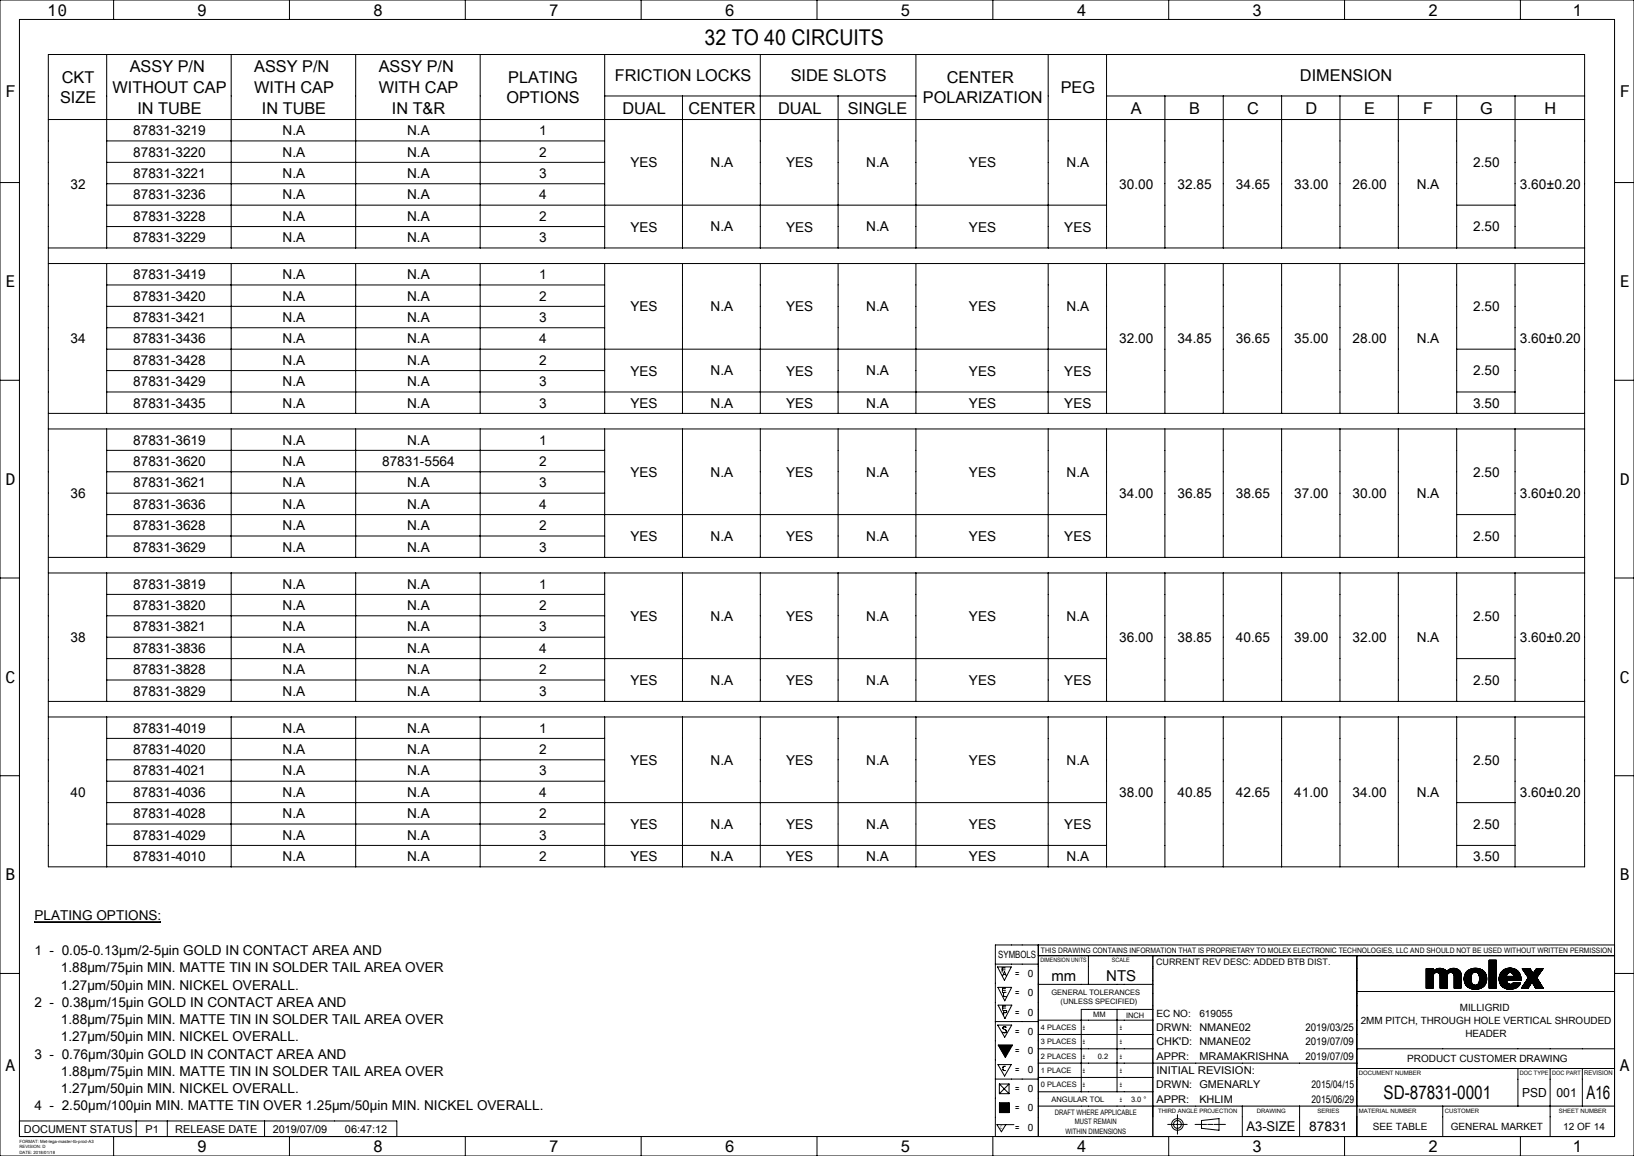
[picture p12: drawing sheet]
<svg xmlns="http://www.w3.org/2000/svg" width="420mm" height="297mm" viewBox="0 0 420 297" stroke-linecap="round" stroke-linejoin="round" font-family="sans-serif">
<g fill="none" stroke="#000" stroke-width=".26">
<path d="M0 0h420v297h-420zM5 5h410v287h-410zM12.4 14h394.9v208.7h-394.9zM27.4 14v49.7M29.2 0v5M59.4 14v49.7M74.4 0v5M91.4 14v49.7M119.6 0v5M123.4 14v49.7M155.4 14v49.7M164.8 0v5"/>
<path d="M195.4 14v49.7M210 0v5M235.4 14v49.7M255.2 0v5M269.4 14v49.7M284.4 14v49.7M300.4 0v5M345.6 0v5M390.8 0v5M12.4 30.7h394.9M27.4 36.2h128M155.4 24.7h80"/>
<path d="M175.4 24.7v39M215.4 24.7v39M284.4 24.7h122.9M299.4 24.7v39M314.4 24.7v39M329.4 24.7v39M344.4 24.7v39M359.4 24.7v39M374.4 24.7v39M389.4 24.7v39M0 46.9h5M27.4 41.7h128"/>
<path d="M27.4 47.2h128M27.4 52.7h257M27.4 58.2h128M374.4 52.7h15M415 46.9h5M12.4 63.7h394.9M12.4 67.7h394.9M27.4 67.7v38.5M27.4 73.2h128M27.4 78.7h128M59.4 67.7v38.5M91.4 67.7v38.5"/>
<path d="M123.4 67.7v38.5M155.4 67.7v38.5M175.4 67.7v38.5M195.4 67.7v38.5M215.4 67.7v38.5M235.4 67.7v38.5M269.4 67.7v38.5M284.4 67.7v38.5M299.4 67.7v38.5M314.4 67.7v38.5M329.4 67.7v38.5M344.4 67.7v38.5"/>
<path d="M359.4 67.7v38.5M374.4 67.7v38.5M389.4 67.7v38.5M0 97.7h5M27.4 84.2h128M27.4 89.7h257M27.4 95.2h128M374.4 89.7h15M415 97.7h5M12.4 110.2h394.9M12.4 106.2h394.9M27.4 110.2v33"/>
<path d="M27.4 115.7h128M27.4 100.7h257M59.4 110.2v33M91.4 110.2v33M123.4 110.2v33M155.4 110.2v33M175.4 110.2v33M195.4 110.2v33M215.4 110.2v33M235.4 110.2v33M269.4 110.2v33M284.4 110.2v33"/>
<path d="M299.4 110.2v33M314.4 110.2v33M329.4 110.2v33M344.4 110.2v33M359.4 110.2v33M374.4 110.2v33M374.4 100.7h15M389.4 110.2v33M27.4 121.2h128M27.4 126.7h128M27.4 132.2h257M27.4 137.7h128"/>
<path d="M374.4 132.2h15M0 148.5h5M12.4 143.2h394.9M12.4 147.2h394.9M27.4 147.2v33M27.4 152.7h128M27.4 158.2h128M59.4 147.2v33M91.4 147.2v33M123.4 147.2v33M155.4 147.2v33M175.4 147.2v33"/>
<path d="M195.4 147.2v33M215.4 147.2v33M235.4 147.2v33M269.4 147.2v33M284.4 147.2v33M299.4 147.2v33M314.4 147.2v33M329.4 147.2v33M344.4 147.2v33M359.4 147.2v33M374.4 147.2v33M389.4 147.2v33"/>
<path d="M415 148.5h5M27.4 163.7h128M27.4 169.2h257M27.4 174.7h128M374.4 169.2h15M0 199.3h5M12.4 180.2h394.9M12.4 184.2h394.9M27.4 184.2v38.5M27.4 189.7h128M27.4 195.2h128M59.4 184.2v38.5"/>
<path d="M91.4 184.2v38.5M123.4 184.2v38.5M155.4 184.2v38.5M175.4 184.2v38.5M195.4 184.2v38.5M215.4 184.2v38.5M235.4 184.2v38.5M269.4 184.2v38.5M284.4 184.2v38.5M299.4 184.2v38.5M314.4 184.2v38.5M329.4 184.2v38.5"/>
<path d="M344.4 184.2v38.5M359.4 184.2v38.5M374.4 184.2v38.5M389.4 184.2v38.5M415 199.3h5M27.4 217.2h257M27.4 200.7h128M27.4 206.2h257M27.4 211.7h128M374.4 217.2h15M374.4 206.2h15M8.9 236.8h32.3v.2h-32.3z"/>
<path d="M0 250.1h5M255.8 247.7h11.1M256.4 248.4h3.5l-1.7 3.5zM256.5 253.7h3.5l-1.7 3.4zM256.5 258.2h3.6l-1.8 3.5zM257.6 249.2h.8M257.7 254.4h.7M257.7 259h.8M257.7 250.7l.5-1.1 .4 1.1M257.9 250.4h.6M258.4 248.7h-.8v1.1M258.4 253.9h-.7v1.1"/>
<path d="M258.5 258.5h-.8v1.1M258.6 255h-.5l-.2 .3 .1 .6 .6 .2M258.7 259.7l-.7-.1v1.1M258.7 259.7v.1M258.7 259.8l-.1 .4h-.6M266.9 242.8v49.2M266.9 245.5h148.1M266.9 252.9h29.4M279.8 245.5v7.4M287.1 259.3v21.2M296.3 245.5v46.5M296.3 259.3h-18.4v21.2"/>
<path d="M348.8 254.7h66.2M348.8 245.5v46.5M366.6 250.3l1.4-1.4-1.4 1.4M366.6 248.9h1.8M366.6 248.9v5M366.6 248.9h.1M366.7 248.9l-.1 .1M366.8 248.9l-.2 .2M366.9 248.9l-.3 .3M367 248.9l-.4 .4M367.1 248.9l-.5 .5M367.3 248.9l-.7 .7"/>
<path d="M367.4 248.9l-.8 .8M367.5 248.9l-.9 .9M367.6 248.9l-1 1M367.7 248.9l-1.1 1.1M367.8 248.9l-1.2 1.2M367.9 248.9l-1.3 1.3M368.2 248.9l-1.6 1.6M368.3 248.9l-1.7 1.7M368.4 253.8l-.1 .1M368.4 253.7l-.2 .2M368.4 253.6l-.3 .3M368.4 253.5l-.4 .4"/>
<path d="M368.4 253.4l-.5 .5M368.4 253.3l-.6 .6M368.4 253.2l-.8 .7M368.4 253.1l-.8 .8M368.4 253l-.9 .9M368.4 252.9l-1 1M368.4 252.8l-1.1 1.1M368.4 252.7l-1.2 1.2M368.4 252.6l-1.3 1.3M368.4 252.4l-1.5 1.5M368.4 252.3l-1.6 1.6M368.4 252.2l-1.7 1.7"/>
<path d="M368.4 252.1l-1.8 1.8M368.4 252l-1.8 1.8M368.4 251.9l-1.8 1.9M368.4 251.8l-1.8 1.8M368.4 251.7l-1.8 1.9M368.4 251.7l-1.8 1.8M368.4 251.5l-1.8 1.9M368.4 251.5l-1.8 1.8M368.4 251.4l-1.8 1.8M368.4 251.3l-1.8 1.8M368.4 251.2l-1.8 1.8M368.4 251.1l-1.8 1.8"/>
<path d="M368.4 251l-1.8 1.8M368.4 250.9l-1.8 1.8M368.4 250.8l-1.8 1.8M368.4 250.7l-1.8 1.9M368.4 249.6l-1.8 1.8M368.4 249.4l-1.8 1.9M368.4 249.4l-1.8 1.8M368.4 249.3l-1.8 1.8M368.4 249.2l-1.8 1.8M368.4 249.1l-1.8 1.8M368.4 249l-1.8 1.8M368.4 248.9l-1.8 1.9"/>
<path d="M368.4 248.9v.7M368.4 250.6l-1.8 1.8M368.4 250.5l-1.8 1.9M368.5 250.4l-1.9 1.9M369 249.1l-2.4 2.4M369.1 249l-2.5 2.5M369.3 248.9l-2.7 2.8M369.4 248.9l-2.8 2.8M369.6 248.8l-3 3M369.7 248.8l-3.1 3.1M369.8 250l1.1-1.1-1.1 1.1M369.8 248.8l-3.2 3.2"/>
<path d="M369.9 248.8l-3.3 3.3M370 250.2l1.2-1.2-1.2 1.2M370 248.8l-3.4 3.4M370.1 250.3l1.2-1.2-1.2 1.2M370.1 248.8l-1.2 1.1M370.2 250.7a.89 .89 0 0 0-.9-.9 .89 .89 0 0 0-.9 .9v3.2h-1.8M370.2 251.1l1.6-1.6-1.6 1.7M370.2 250.9l1.5-1.5-1.5 1.5M370.2 250.7v3.2M370.2 248.8l-1.2 1.1M370.2 248.8l-1 1M370.3 248.8l-1.1 1"/>
<path d="M370.4 248.8l-1 1M370.5 248.8l-1.1 1M370.6 248.8l-1.1 1.1M370.7 248.8l-1.1 1.1M370.7 248.9l-1.1 1M370.8 248.9l-1.1 1M371 249l-1.1 1.1M371.1 249l-1.2 1.1M371.4 249.1l-1.3 1.4 1.3-1.3M371.5 249.2l-1.3 1.3M371.5 249.2l-1.3 1.4M371.6 249.3l-1.4 1.4"/>
<path d="M371.6 249.3l-1.4 1.5M371.7 249.4l-1.5 1.7M372 250.7a.89 .89 0 0 1 .9-.9 .89 .89 0 0 1 .9 .9v3.2M372 253.9h.1M372 253.7l-.2 .2M372 253.6l-.3 .3M372 253.5l-.4 .4M372 253.4l-.5 .5M372 253.3l-.6 .6M372 253.2l-.7 .7M372 253.1l-.8 .8M372 253l-.9 .9"/>
<path d="M372 252.8l-1.1 1.1M372 252.7l-1.2 1.2M372 252.5l-1.4 1.4M372 252.4l-1.5 1.5M372 252.3l-1.6 1.6M372 252.2l-1.7 1.7M372 252.1l-1.8 1.8M372 252l-1.8 1.9M372 251.9l-1.8 1.9M372 251.8l-1.8 1.9M372 251.8l-1.8 1.8M372 251.6l-1.8 1.9"/>
<path d="M372 251.6l-1.8 1.8M372 251.5l-1.8 1.8M372 251.4l-1.8 1.8M372 251.3l-1.8 1.9M372 251.2l-1.8 1.8M372 251.1l-1.8 1.9M372 251l-1.8 1.9M372 250.9l-1.8 1.9M372 250.9l-1.8 1.8M372 250.7l-1.8 1.9M372 250.7v3.2h-1.8M372 250.7l-1.8 1.8"/>
<path d="M372 250.5l-1.8 1.9M372 250.5l-1.8 1.8M372.2 250.2l-2 2.1M372.3 249.2l-2.1 2.1M372.6 249l-2.4 2.4M372.7 249l-2.5 2.5M372.9 248.9l-2.7 2.7M373 248.9l-2.8 2.8M373.1 248.8l-2.9 3M373.2 248.8l-3 3M373.3 248.8l-3.1 3.2M373.5 248.8l-3.3 3.3"/>
<path d="M373.7 248.8l-1.3 1.2M373.7 250.4l1.2-1.2-1.2 1.2M373.7 248.8l-1.1 1.1M373.8 250.6l1.3-1.2-1.3 1.3M373.8 253.8l1.7-1.7-1.7 1.8M373.8 253l1.7-1.7-1.7 1.8M373.8 252.1l1.7-1.7-1.7 1.8M373.8 250.9l1.4-1.4-1.4 1.5M373.8 248.8l-1.1 1.1M373.9 248.8l-1.1 1M374 248.8l-1.1 1M374 248.8l-.9 1.1 1-1.1"/>
<path d="M374.2 248.9l-1 1M374.3 248.9l-1.1 1M374.3 248.9l-1 1M374.4 248.9l-1.1 1.1M374.4 248.9l-1 1.1M374.5 249l-1.1 1M374.6 249l-1.1 1.1M374.6 253.9l.9-.9-.8 .9M374.7 249l-1.1 1.1M374.7 249.1l-1.1 1.1M374.8 249.1l-1.2 1.1M374.8 249.1l-1.1 1.2"/>
<path d="M375 249.2l-1.3 1.3M375 249.3l-1.2 1.2M375.2 249.4l.3 .8M375.2 249.4a2.3 2.3 0 0 0-3.3 .2 2.3 2.3 0 0 0-3.5 0M375.2 249.4l-1.4 1.4M375.3 249.5l-1.5 1.6M375.3 249.6l-1.5 1.6M375.4 249.6l-1.6 1.7M375.4 249.7l-1.6 1.6M375.4 249.8l-1.6 1.7M375.5 249.8l-1.7 1.7M375.5 249.9l-1.7 1.7"/>
<path d="M375.5 250l-1.7 1.7M375.5 250l-1.7 1.8M375.5 250.1l-1.7 1.8M375.5 250.2l-1.7 1.8M375.5 252.7l-1.2 1.2M375.5 252.6l-1.3 1.3M375.5 252.5l-1.4 1.4M375.5 252.4l-1.4 1.5M375.5 252.3l-1.6 1.6M375.5 252.2l-1.6 1.7M375.5 251.9l-1.7 1.8M375.5 251.9l-1.7 1.7"/>
<path d="M375.5 251.8l-1.7 1.8M375.5 251.6l-1.7 1.8M375.5 251.6l-1.7 1.7M375.5 251.5l-1.7 1.8M375.5 251.4l-1.7 1.7M375.5 251.1l-1.7 1.8M375.5 251l-1.7 1.8M375.5 250.9l-1.7 1.8M375.5 250.9l-1.7 1.7M375.5 250.7l-1.7 1.8M375.5 250.7l-1.7 1.7M375.5 250.6l-1.7 1.8"/>
<path d="M375.5 250.5l-1.7 1.7M375.5 253.9h.1M375.5 253.7l-.1 .2 .1-.2M375.5 253.6l-.3 .3M375.5 253.5l-.4 .4M375.5 253.4l-.5 .5M375.5 253.3l-.5 .6M375.5 253.2l-.7 .7M375.5 253.1l-.7 .8M375.5 252.8l-1 1.1M375.5 252.8l-1.1 1.1M375.5 250.2v3.7h-1.7"/>
<path d="M376.6 252.8l1.5-1.4-1.5 1.4M376.9 253.3l1.3-1.2-1.2 1.2M377.4 249.3l-.7 .7M377.5 249.2l-.8 .9M377.8 249.1l-1.2 1.2M377.9 249l-1.4 1.4M378.1 249l-1.6 1.6M378.1 251.5l-1.4 1.4M378.1 251.5l-1.4 1.5M378.1 251.6l-1.3 1.5 1.3-1.3M378.1 251.2l-1.5 1.5M378.1 251.1l-1.5 1.5"/>
<path d="M378.1 251.8l-1.3 1.3M378.1 251.9l-1.2 1.3M378.1 251l-1.6 1.6M378.1 252l-1.2 1.2M378.1 250.9l-1.6 1.6M378.2 250.7l-1.7 1.8M378.2 248.9l-1.8 1.8M378.2 252.2l-1.2 1.2M378.2 252.3l-1.1 1.1M378.2 252.3l-1.1 1.2M378.2 252.4l-1.1 1.1M378.3 250.5l-1.8 1.9 1.7-1.8"/>
<path d="M378.3 252.5l-1.1 1M378.3 252.5a.98 .98 0 0 0 .9 .6 .98 .98 0 0 0 .9-.6M378.3 252.5l-1.1 1.1M378.3 252.6l-1 1M378.3 248.9l-1.9 1.9M378.3 252.6l-.9 1M378.4 252.8l-.9 .9M378.5 252.8l-1 .9M378.5 248.8l-2.1 2.2M378.5 252.9l-.9 .9M378.6 252.9l-.9 .9M378.6 248.8l-2.2 2.2"/>
<path d="M378.6 253l-.9 .8M378.7 253l-.9 .9M378.7 254.1l3.4-3.3-3.3 3.4M378.7 248.8l-2.4 2.4M378.8 253l-.9 .9M378.8 248.8l-2.5 2.4M378.9 253.1l-.9 .8M378.9 253.1l-.9 .9M378.9 248.8l-2.6 2.6M379 248.8l-2.7 2.6M379 253.1l-.9 .9M379.1 253.1l-.9 .9"/>
<path d="M379.1 249.8l.9-1-1.1 1M379.1 248.8l-2.8 2.8M379.2 253.1l-1 .9M379.2 248.8l-2.9 2.8M379.3 248.8l-3 2.9M379.3 253.1l-1 1M379.4 248.8l-3.1 3M379.5 248.8l-3.1 3.1M379.5 253.1l-1 1 .9-1M379.6 248.8l-3.2 3.2M379.6 253l-1 1.1M379.7 248.8l-3.3 3.3"/>
<path d="M379.8 248.8l-3.4 3.4 1.9-1.8M379.8 248.8l-1 1M380.1 248.9l-1 .9M380.1 250.4l.2 .8-.2 1.3M380.1 250.4a1.1 1.1 0 0 0-1.4-.5 1.1 1.1 0 0 0-.6 1.3l.2 1.3M380.1 248.9l-.8 .9M380.2 250.7l1.2-1.2-1.2 1.2M380.2 248.9l-.9 .9M380.2 250.9l1.3-1.3-1.2 1.4M380.3 248.9l-.9 .9M380.4 248.9l-.9 .9M380.4 249l-.8 .8 .9-.8"/>
<path d="M380.5 249l-.8 .9M380.6 249l-.9 .9M380.7 249.1l-.9 .9M380.8 249.1l-1 .9M380.8 249.1l-.9 1M380.9 249.2l-1 .9M380.9 249.2l-.9 1M381 249.2l-1 1M381.1 249.3l-1 1M381.1 249.3a2.97 2.97 0 0 0-4.8 2.2l.4 1.4 .6 .7M381.1 249.3l.7 .7M381.2 249.3l-1.1 1.1"/>
<path d="M381.2 249.4l-1.1 1M381.3 249.4l-1.1 1.2 1.1-1.2M381.5 249.6l-1.3 1.2M381.5 253.3l-.1 .1M381.6 249.7l-1.3 1.3M381.6 249.7l-1.3 1.4M381.7 249.8l-1.4 1.4M381.7 249.8l-1.4 1.5 1.4-1.4M381.8 250l-1.5 1.5M381.8 250a2.79 2.79 0 0 1-.3 3.3 2.79 2.79 0 0 1-3.1 .8l-1.1-.5M381.8 252.9l-.8 .8M381.8 250.1l-1.5 1.6"/>
<path d="M381.9 250.2l-1.6 1.5M381.9 252.8l-1 1M381.9 250.2l-1.6 1.7M381.9 250.3l-1.6 1.6M381.9 250.3l-1.7 1.8M381.9 252.6l-1.3 1.3M382 250.4l-1.8 1.8M382 252.5l-1.5 1.4M382 250.5l-1.8 1.8M382 250.5l-1.9 2M382 250.6l-1.9 2M382 252.3l-1.7 1.7"/>
<path d="M382 250.7l-3.4 3.4M382.1 252.2l-1.8 1.8M382.1 252.1l-2 2M382.1 250.9l-3.2 3.3M382.1 252l-2.1 2.1M382.1 251l-3.2 3.2M382.1 251.1l-3.1 3.1M382.1 251.9l-2.2 2.2M382.1 251.1l-3 3.1M382.1 251.8l-2.3 2.3M382.1 251.2l-2.9 3M382.1 251.7l-2.5 2.5"/>
<path d="M382.1 251.3l-2.8 2.9M382.2 251.6l-2.6 2.6M382.2 251.4l-2.8 2.8M382.2 251.5l-2.8 2.7M382.8 247.2l.5-.5-.5 .6M382.8 246.7v7.2h1.8v-7.2M382.8 246.7h1.8M382.8 246.7h.1M382.9 246.7l-.1 .1M383 246.7l-.2 .2M383 246.7l-.2 .3M383.2 246.7l-.4 .4"/>
<path d="M383.5 246.7l-.7 .7M383.5 246.7l-.7 .8M383.6 246.7l-.8 .9M383.7 246.7l-.9 .9M383.8 246.7l-1 1.1M383.9 246.7l-1.1 1.1M384 246.7l-1.2 1.2M384.1 246.7l-1.3 1.3M384.2 246.7l-1.4 1.4M384.2 246.7l-1.4 1.5M384.4 246.7l-1.6 1.6M384.5 246.7l-1.7 1.8"/>
<path d="M384.6 253.8l-.1 .1M384.6 253.7l-.2 .2M384.6 253.6l-.3 .3M384.6 253.5l-.4 .4M384.6 253.4l-.5 .5M384.6 253.3l-.5 .6M384.6 253.2l-.7 .7M384.6 253.1l-.8 .8M384.6 253l-.9 .9M384.6 252.9l-1 1M384.6 252.8l-1.1 1.1M384.6 252.7l-1.2 1.2"/>
<path d="M384.6 252.6l-1.3 1.3M384.6 252.4l-1.5 1.5M384.6 252.3l-1.6 1.6M384.6 252.2l-1.7 1.7M384.6 252l-1.8 1.9 1.8-1.9M384.6 251.9l-1.8 1.8M384.6 251.8l-1.8 1.8M384.6 251.7l-1.8 1.9M384.6 251.6l-1.8 1.8M384.6 251.5l-1.8 1.9M384.6 251.4l-1.8 1.9M384.6 251.3l-1.8 1.9"/>
<path d="M384.6 251.3l-1.8 1.8M384.6 251.1l-1.8 1.9M384.6 251.1l-1.8 1.8M384.6 251l-1.8 1.8M384.6 250.9l-1.8 1.8M384.6 250.8l-1.8 1.9M384.6 250.7l-1.8 1.8M384.6 250.6l-1.8 1.9M384.6 250.5l-1.8 1.9M384.6 250.4l-1.8 1.9M384.6 250.3l-1.8 1.9M384.6 250.2l-1.8 1.9"/>
<path d="M384.6 250.1l-1.8 1.9M384.6 250.1l-1.8 1.8M384.6 249.9l-1.8 1.9M384.6 249.9l-1.8 1.8M384.6 249.8l-1.8 1.8M384.6 249.7l-1.8 1.8M384.6 249.6l-1.8 1.9M384.6 249.5l-1.8 1.8M384.6 249.4l-1.8 1.9M384.6 249.3l-1.8 1.9M384.6 249.2l-1.8 1.9M384.6 249.2l-1.8 1.8"/>
<path d="M384.6 249l-1.8 1.9M384.6 249l-1.8 1.8M384.6 248.9l-1.8 1.8M384.6 248.8l-1.8 1.8M384.6 248.7l-1.8 1.9M384.6 248.6l-1.8 1.8M384.6 248.5l-1.8 1.9M384.6 248.4l-1.8 1.9M384.6 248.3l-1.8 1.9M384.6 248.3l-1.8 1.8M384.6 248.1l-1.8 1.9M384.6 248.1l-1.8 1.8"/>
<path d="M384.6 248l-1.8 1.8M384.6 247.8l-1.8 1.9M384.6 247.8l-1.8 1.8M384.6 247.7l-1.8 1.8M384.6 247.6l-1.8 1.8M384.6 247.5l-1.8 1.9M384.6 247.4l-1.8 1.8M384.6 247.3l-1.8 1.9M384.6 247.2l-1.8 1.9M384.6 247.1l-1.8 1.9M384.6 247.1l-1.8 1.8M384.6 246.9l-1.8 1.9"/>
<path d="M384.6 246.9l-1.8 1.8M384.6 246.8l-1.8 1.8M384.6 246.7l-1.8 1.8M385.3 251.8l.4 1.1M385.3 251.2v.6M385.7 252.9a3.3 3.3 0 0 0 4.1 .9M385.8 253.1l2.4-2.2-2.3 2.3M386.4 249.2l-.6 .6M386.7 249l-1.1 1.1M386.9 249l-1.3 1.3M387.1 248.9l-1.6 1.6M387.3 250.7l-1.8 1.8"/>
<path d="M387.3 250.8l-1.8 1.8M387.3 250.9a.9 .9 0 0 1 .9-1 .9 .9 0 0 1 .8 1M387.3 250.9h1.7M387.3 252l-1.3 1.3M387.3 252.1l-1.3 1.2M387.3 250.5l-1.8 1.9M387.3 252.1l-1.2 1.3M387.3 248.8l-1.9 1.9M387.3 250.4l-1.9 1.9M387.3 252.2l-1.2 1.3 1.2-1.2M387.4 252.4l-1.2 1.1M387.4 250.9l-1.8 1.8"/>
<path d="M387.4 248.8l-2 2M387.4 252.5l-1.1 1.1M387.5 252.5l-1.2 1.1M387.5 252.6l-1.1 1.1M387.5 248.8l-2.1 2.2M387.6 250.9l-2 1.9M387.6 252.6l-1.1 1.1M387.6 248.8l-2.2 2.2M387.6 252.7l-1.1 1M387.7 252.7l-1.1 1.1M387.7 250.9l-2 2 2.1-2M387.8 252.8l-1.2 1"/>
<path d="M387.8 248.7l-2.5 2.5M387.8 252.8l-1.1 1.1M387.8 249.9l1.1-1.1-3.5 3.5M387.9 252.8l-1.1 1.1M387.9 250.9l-2.1 2.1M387.9 248.7l-2.6 2.7M388 250.9l-2.2 2.2M388 252.9l-1.1 1M388 248.7l-2.7 2.7M388.1 252.9l-1.1 1.1M388.1 248.7l-2.8 2.9 2.9-2.9M388.2 252.9l-1.2 1.1"/>
<path d="M388.2 252.9l-1.1 1.1M388.3 250.9l-2.4 2.4 2.4-2.4M388.3 248.7l-3 3M388.3 252.9l-1.2 1.1M388.4 248.7l-3.1 3.1M388.4 252.9l-1.2 1.2M388.5 250.9l-1.1 1M388.5 248.7l-3.2 3.2M388.5 250.9l-1 1M388.5 248.8l-3.2 3.1M388.6 252.8l-1.3 1.3M388.6 248.8l-3.2 3.2"/>
<path d="M388.6 250.9l-1.1 1M388.7 248.8l-3.3 3.3M388.7 251.9l1.9-1.9-1.9 1.9M388.7 250l1-.9-.9 1M388.7 250.9l-1 1M388.7 254.1l1.7-1.7-1.8 1.7M388.7 252.7l-1.3 1.4M388.8 248.8l-3.4 3.4M388.8 250.9l-1.1 1M388.9 251.9l1.7-1.7-1.7 1.7M388.9 250.9l-1.1 1M389 250.9l-1.1 1"/>
<path d="M389 248.9l-1.1 1M389 252.4l-.1 .2M389 250.6l1.2-1.1-1.1 1.2M389 248.9a2.89 2.89 0 0 1 2 3h-3.7a.92 .92 0 0 0 .6 .9 .92 .92 0 0 0 1.1-.4h1.9M389 248.9a2.76 2.76 0 0 0-3.7 2.3M389.1 248.9l-1 1M389.1 252.4l-1.7 1.7M389.2 248.9l-1.1 1M389.2 248.9l-.9 1M389.2 252.4l-1.7 1.7M389.3 248.9l-1 1M389.3 252.4l-1.7 1.7"/>
<path d="M389.3 249l-.9 .9M389.4 252.4l-1.7 1.7M389.4 249l-1 .9M389.5 249l-1 .9M389.5 252.4l-1.7 1.7M389.5 249.1l-.9 .9M389.6 252.4l-1.7 1.7M389.6 249.1l-.9 .9M389.7 252.4l-1.8 1.7M389.7 252.4l-1.7 1.7M389.8 251.9l1.1-1.1-1.1 1.1M389.8 249.2l-1 1"/>
<path d="M389.9 252.4l-1.8 1.7M389.9 249.3l-1 .9M389.9 249.3l-1 1M389.9 252.4l-1.7 1.7M390 249.3l-1 1.1M390 249.4l-1 1M390 252.4l-1.7 1.7M390.1 249.4l-1.1 1.1M390.1 249.5l-1.1 1M390.2 252.4l-1.8 1.7M390.2 249.6l-1.1 1.2M390.2 252.4l-1.7 1.7"/>
<path d="M390.3 249.6l-2.3 2.3M390.3 249.7l-2.2 2.2M390.4 249.7l-2.2 2.2M390.4 249.8l-2.1 2.1M390.4 249.8l-2 2.1M390.5 249.9l-2 2M390.5 249.9l-1.9 2M390.5 252.4l-1.7 1.7M390.6 252.4l-1.6 1.7M390.6 253l-.7 .7M390.7 250.3l-1.7 1.6M390.7 250.3l-1.6 1.6"/>
<path d="M390.7 252.4l-1.7 1.6M390.7 252.9l-.9 .9M390.7 250.4l-1.5 1.5M390.7 250.4l-1.4 1.5M390.8 252.4l-1.6 1.6M390.8 250.5l-1.4 1.4M390.8 252.7l-1.2 1.2M390.8 250.6l-1.3 1.3M390.8 252.6l-1.3 1.3M390.8 252.4l-1.5 1.6M390.8 250.6l-1.2 1.3M390.8 250.7l-1.2 1.2"/>
<path d="M390.9 252.4l-.5 1-.6 .4M390.9 250.9l-1 1M390.9 251l-.9 .9M390.9 251.1l-.8 .8M390.9 251.1l-.7 .8M391 251.2l-.7 .7M391 251.3l-.6 .6M391 251.4l-.5 .5M391 251.5l-.3 .4M391 251.7l-.2 .2M391 251.8v.1M391.3 248.9h.1"/>
<path d="M391.4 249.1l.3-.2-.3 .2M391.5 248.9l-.1 .1 .1-.1M391.8 248.9l-.3 .3M391.9 248.9l-.4 .3M392 248.9l-.4 .4M392.2 248.9l-.6 .5M392.2 248.9l-.5 .6M392.3 248.9l-.6 .6M392.4 248.9l-.7 .7M392.5 248.9l-.7 .8 .8-.8M392.7 250.9l1.1-1.1-1.1 1.2M392.7 248.9l-.9 .8"/>
<path d="M392.8 248.9l-.9 .9M392.8 251.2l-1.8 2.7h1.8l1-1.6 .9 1.6M392.9 248.9l-1 .9M392.9 253.7l-.2 .2M392.9 248.9l-1 1M393 253.5l-.3 .4M393.1 248.9l-1.1 1.1M393.2 253.2l-.6 .7M393.2 248.9l-1.1 1.2M393.3 248.9l.7 1.2M393.3 248.9h-2l1.5 2.3M393.3 248.9l-1.2 1.2"/>
<path d="M393.3 248.9l-1.2 1.3M393.3 253.1l-.8 .8M393.4 249l-1.2 1.2M393.4 249l-1.1 1.4M393.5 249.2l-1.2 1.3M393.5 252.7l-1.1 1.2M393.5 249.3l-1.1 1.2M393.6 249.3l-1.2 1.3M393.6 252.6l-1.3 1.3M393.6 249.4l-1.2 1.2M393.6 249.5l-1.1 1.2 1.2-1.2M393.7 249.6l-1.1 1.2"/>
<path d="M393.8 249.7l-1.2 1.2M393.9 249.9l-1.2 1.1M393.9 252.5l1.2-1.2-1.2 1.3M393.9 249.9l-1.1 1.2M394 250l-1.2 1.1M394 250l-1.2 1.2M394 250.1l-1.3 1.3M394.8 253.9l1.2-1.2-1.2 1.2M395 248.9l-.3 .3M395 251.2l1.7 2.7h-2M395 251.2l-1.2 1.2M395 251.2l-1.1 1.2"/>
<path d="M395 248.9l-.4 .5M395.1 251.4l-1.1 1.2M395.2 248.9l-.9 .8M395.2 251.4l-1.2 1.3M395.2 251.5l-1.2 1.2M395.2 248.9l-1 1M395.2 251.6l-1.1 1.2 1.2-1.2M395.3 250.8l-3.1 3.1M395.3 251.7l-1.2 1.2M395.3 253.9l.9-.8-.8 .8M395.3 248.9l-2.8 2.8M395.3 251.7l-1.1 1.2"/>
<path d="M395.4 251.8l-1.2 1.2M395.4 248.9l-3 3M395.4 251.9l-1.2 1.1M395.4 250.6l-3.3 3.3M395.4 251.9l-1.1 1.2M395.5 252l-1.2 1.2M395.5 248.9l-3.4 3.4M395.6 252.1l-1.2 1.2M395.6 248.9l-3.6 3.6M395.6 252.2l-1.2 1.1M395.6 252.2l-1.1 1.2M395.7 252.3l-1.2 1.2"/>
<path d="M395.7 248.9l-3.9 3.9M395.7 252.4l-1.2 1.2M395.8 252.4l-1.2 1.2M395.8 248.9l-4.2 4.1M395.8 252.5l-1.2 1.2M395.8 252.5l-1.1 1.3M395.9 250l-3.9 3.9 3.7-3.7M395.9 252.6l-1.2 1.2M395.9 248.9l-4.5 4.5M395.9 252.6l-1.2 1.3M395.9 248.9l-4.6 4.6M396 252.8l-1.1 1.1"/>
<path d="M396 253.9l.4-.4-.3 .4M396 252.9l-1 1M396.1 248.9l-5 5M396.1 252.9l-1 1M396.1 253l-.9 .9M396.1 248.9l-4.9 5 5-5M396.1 249.6l-4.3 4.3M396.2 253.9l.3-.3-.2 .3M396.2 253.2l-.7 .7M396.3 249.4l-4.5 4.5M396.3 253.3l-.6 .6M396.4 253.4l-.6 .5"/>
<path d="M396.4 248.9l-5.1 5M396.4 253.4l-.5 .5M396.4 248.9l-5 5M396.5 248.9l-5 5M396.6 249l-4.9 4.9M396.6 253.7l-.2 .2M396.6 248.9l-5 5M396.6 253.8l-.1 .1M396.6 253.8v.1M396.6 248.9h-1.7l-.9 1.2M396.6 248.9l-1.6 2.3M415 250.1h5"/>
<path d="M415 242.8h-159.2v49.2M255.8 262.5h11.1M255.8 277.2h11.1M256.4 263.4h3.7l-1.9 3.1zM256.5 273.5h3.4l-1.7 3zM256.6 268.5h3.6l-1.8 3.2zM256.7 268.5l-.1 .1M256.9 278.5h2.5M256.9 278.5v2.5M256.9 278.5l2.5 2.5M257 268.5l-.3 .3M257.3 268.5l-.5 .4"/>
<path d="M257.5 268.5l-.6 .6M257.8 268.5l-.8 .8M258.1 268.5l-1 1M258.4 268.5l-1.2 1.1M258.5 273.9l-.5 .1-.2 .3 .1 .6 .6 .1M258.6 264a.42 .42 0 0 0-.5-.2 .42 .42 0 0 0-.2 .5l.6 .3a.48 .48 0 0 1-.1 .8 .48 .48 0 0 1-.7-.3M258.6 268.5l-1.3 1.3M258.6 271.3l-.3 .3M258.9 268.5l-1.5 1.5M259 270.6l-.8 .8M259.2 268.5l-1.7 1.7M259.4 278.5v2.5"/>
<path d="M259.4 278.5l-2.5 2.5M259.4 270l-1.3 1.2M259.5 268.5l-1.9 1.8M259.7 268.5l-2 2M259.8 269.3l-1.8 1.7M260 268.5l-2.2 2.2M260.2 268.6l-2.3 2.3M266.9 262.1h29.4M266.9 265.8h29.4M266.9 269.5h29.4M266.9 273.1h81.9M266.9 276.8h29.4"/>
<path d="M348.8 269.5h66.2M348.8 274.5h66.2M390.2 274.5v9.7M398.4 274.5v17.5M406.7 274.5v9.7M5 288h97v4M29.2 292v5M35 288v4M43 288v4M68 288v4M74.4 292v5M119.6 292v5"/>
<path d="M164.8 292v5M210 292v5M255.2 292v5M256.9 281h2.5M256.9 283.4h2.5v2.4h-2.5zM256.9 284.1h2.5M256.9 283.8h2.5M256.9 285.7h2.5M256.9 284.3h2.5M256.9 284.6h2.5M256.9 285.3h2.5M256.9 285.8h2.5"/>
<path d="M256.9 283.4h2.5M256.9 285.6h2.5M256.9 284.7h2.5M256.9 283.5h2.5M256.9 285.4h2.5M256.9 284.5h2.5M256.9 284h2.5M256.9 284.9h2.5M256.9 284.4h2.5M256.9 283.9h2.5M256.9 285.5h2.5M256.9 283.6h2.5"/>
<path d="M256.9 285.2h2.5M256.9 284.8h2.5M256.9 285.1h2.5M256.9 284.2h2.5M256.9 285h2.5M256.9 283.7h2.5M258.5 288.9l-1.1 1.9-1.2-1.9h4.4M266.9 284.2h148.1M266.9 280.5h29.4M300.1 288.9h2M300.4 292v5M302.3 288.9h.7"/>
<path d="M302.6 286.4v1.9M302.6 288.5v.7M302.6 289.4v2M303.2 288.9h1.9M307.2 288.9h2.9M308.8 287.9l4.5-.5v3l-4.5-.5zM310.4 288.9h1.3M312 288.9h3M319.3 284.2v7.8M334 284.2v7.8M345.6 292v5M370.8 284.2v7.8"/>
<path d="M390.8 292v5"/>
<circle cx="302.6" cy="288.9" r="1"/>
<circle cx="302.6" cy="288.9" r="1.5"/>
</g>
<text font-size="5.6" x="181.1" y="11.7">32 TO 40 CIRCUITS</text>
<g font-size="4.8">
<text x="355.6" y="282.4">SD-87831-0001</text>
<text x="407.8" y="282.3">A16</text>
</g>
<g font-size="4.2">
<text x="12.2" y="4">10</text>
<text x="50.7" y="4">9</text>
<text x="95.9" y="4">8</text>
<text x="141.1" y="4">7</text>
<text x="186.3" y="4">6</text>
<text x="231.5" y="4">5</text>
<text x="276.7" y="4">4</text>
<text x="321.9" y="4">3</text>
<text x="367.1" y="4">2</text>
<text x="404.3" y="4">1</text>
<text x="15.9" y="21.2">CKT</text>
<text x="28.9" y="23.9">WITHOUT CAP</text>
<text x="33.3" y="18.6">ASSY P/N</text>
<text x="65.3" y="18.6">ASSY P/N</text>
<text x="65.3" y="23.9">WITH CAP</text>
<text x="97.3" y="18.6">ASSY P/N</text>
<text x="97.3" y="23.9">WITH CAP</text>
<text x="130.6" y="21.2">PLATING</text>
<text x="158" y="20.9">FRICTION LOCKS</text>
<text x="203.2" y="20.9">SIDE SLOTS</text>
<text x="243.4" y="21.2">CENTER</text>
<text x="272.7" y="23.9">PEG</text>
<text x="334.1" y="20.9">DIMENSION</text>
<text x="1.4" y="25">F</text>
<text x="15.4" y="26.5">SIZE</text>
<text x="35.3" y="29.2">IN TUBE</text>
<text x="67.3" y="29.2">IN TUBE</text>
<text x="100.7" y="29.2">IN T&amp;R</text>
<text x="130.2" y="26.5">OPTIONS</text>
<text x="160" y="29.2">DUAL</text>
<text x="177" y="29.2">CENTER</text>
<text x="200" y="29.2">DUAL</text>
<text x="217.9" y="29.2">SINGLE</text>
<text x="237.2" y="26.5">POLARIZATION</text>
<text x="290.7" y="29.2">A</text>
<text x="305.7" y="29.2">B</text>
<text x="320.6" y="29.2">C</text>
<text x="335.6" y="29.2">D</text>
<text x="350.7" y="29.2">E</text>
<text x="365.8" y="29.2">F</text>
<text x="380.4" y="29.2">G</text>
<text x="397" y="29.2">H</text>
<text x="416.4" y="25">F</text>
<text x="1.4" y="73.8">E</text>
<text x="416.4" y="73.8">E</text>
<text x="1.4" y="124.6">D</text>
<text x="416.4" y="124.6">D</text>
<text x="1.4" y="175.4">C</text>
<text x="416.4" y="175.4">C</text>
<text x="1.4" y="226.2">B</text>
<text x="416.4" y="226.2">B</text>
<text x="1.4" y="275.1">A</text>
<text x="416.4" y="275.1">A</text>
<text x="50.7" y="296">9</text>
<text x="95.9" y="296">8</text>
<text x="141.1" y="296">7</text>
<text x="186.3" y="296">6</text>
<text x="231.5" y="296">5</text>
<text x="276.7" y="296">4</text>
<text x="321.9" y="296">3</text>
<text x="367.1" y="296">2</text>
<text x="404.3" y="296">1</text>
</g>
<g font-size="3.9">
<text x="270.3" y="252">mm</text>
<text x="284.3" y="252">NTS</text>
</g>
<g font-size="3.5">
<text x="34.2" y="34.7">87831-3219</text>
<text x="72.6" y="34.7">N.A</text>
<text x="104.6" y="34.7">N.A</text>
<text x="138.6" y="34.7">1</text>
<text x="34.2" y="40.2">87831-3220</text>
<text x="72.6" y="40.2">N.A</text>
<text x="104.6" y="40.2">N.A</text>
<text x="138.6" y="40.2">2</text>
<text x="34.2" y="45.7">87831-3221</text>
<text x="72.6" y="45.7">N.A</text>
<text x="104.6" y="45.7">N.A</text>
<text x="138.6" y="45.7">3</text>
<text x="162.1" y="43">YES</text>
<text x="182.6" y="43">N.A</text>
<text x="202.1" y="43">YES</text>
<text x="222.6" y="43">N.A</text>
<text x="249.1" y="43">YES</text>
<text x="274.1" y="43">N.A</text>
<text x="378.7" y="43">2.50</text>
<text x="18.1" y="48.5">32</text>
<text x="34.2" y="51.2">87831-3236</text>
<text x="72.6" y="51.2">N.A</text>
<text x="104.6" y="51.2">N.A</text>
<text x="138.6" y="51.2">4</text>
<text x="287.7" y="48.5">30.00</text>
<text x="302.7" y="48.5">32.85</text>
<text x="317.7" y="48.5">34.65</text>
<text x="332.7" y="48.5">33.00</text>
<text x="347.7" y="48.5">26.00</text>
<text x="364.1" y="48.5">N.A</text>
<text x="390.7" y="48.5">3.60±0.20</text>
<text x="34.2" y="56.7">87831-3228</text>
<text x="72.6" y="56.7">N.A</text>
<text x="104.6" y="56.7">N.A</text>
<text x="138.6" y="56.7">2</text>
<text x="162.1" y="59.5">YES</text>
<text x="182.6" y="59.5">N.A</text>
<text x="202.1" y="59.5">YES</text>
<text x="222.6" y="59.5">N.A</text>
<text x="249.1" y="59.5">YES</text>
<text x="273.6" y="59.5">YES</text>
<text x="378.7" y="59.5">2.50</text>
<text x="34.2" y="62.2">87831-3229</text>
<text x="72.6" y="62.2">N.A</text>
<text x="104.6" y="62.2">N.A</text>
<text x="138.6" y="62.2">3</text>
<text x="34.2" y="71.7">87831-3419</text>
<text x="72.6" y="71.7">N.A</text>
<text x="104.6" y="71.7">N.A</text>
<text x="138.6" y="71.7">1</text>
<text x="34.2" y="77.2">87831-3420</text>
<text x="72.6" y="77.2">N.A</text>
<text x="104.6" y="77.2">N.A</text>
<text x="138.6" y="77.2">2</text>
<text x="34.2" y="82.7">87831-3421</text>
<text x="72.6" y="82.7">N.A</text>
<text x="104.6" y="82.7">N.A</text>
<text x="138.6" y="82.7">3</text>
<text x="162.1" y="80">YES</text>
<text x="182.6" y="80">N.A</text>
<text x="202.1" y="80">YES</text>
<text x="222.6" y="80">N.A</text>
<text x="249.1" y="80">YES</text>
<text x="274.1" y="80">N.A</text>
<text x="378.7" y="80">2.50</text>
<text x="18.1" y="88.2">34</text>
<text x="34.2" y="88.2">87831-3436</text>
<text x="72.6" y="88.2">N.A</text>
<text x="104.6" y="88.2">N.A</text>
<text x="138.6" y="88.2">4</text>
<text x="287.7" y="88.2">32.00</text>
<text x="302.7" y="88.2">34.85</text>
<text x="317.7" y="88.2">36.65</text>
<text x="332.7" y="88.2">35.00</text>
<text x="347.7" y="88.2">28.00</text>
<text x="364.1" y="88.2">N.A</text>
<text x="390.7" y="88.2">3.60±0.20</text>
<text x="34.2" y="93.7">87831-3428</text>
<text x="72.6" y="93.7">N.A</text>
<text x="104.6" y="93.7">N.A</text>
<text x="138.6" y="93.7">2</text>
<text x="34.2" y="99.2">87831-3429</text>
<text x="72.6" y="99.2">N.A</text>
<text x="104.6" y="99.2">N.A</text>
<text x="138.6" y="99.2">3</text>
<text x="162.1" y="96.5">YES</text>
<text x="182.6" y="96.5">N.A</text>
<text x="202.1" y="96.5">YES</text>
<text x="222.6" y="96.5">N.A</text>
<text x="249.1" y="96.5">YES</text>
<text x="273.6" y="96.5">YES</text>
<text x="378.7" y="96.5">2.50</text>
<text x="34.2" y="104.7">87831-3435</text>
<text x="72.6" y="104.7">N.A</text>
<text x="104.6" y="104.7">N.A</text>
<text x="138.6" y="104.7">3</text>
<text x="162.1" y="104.7">YES</text>
<text x="182.6" y="104.7">N.A</text>
<text x="202.1" y="104.7">YES</text>
<text x="222.6" y="104.7">N.A</text>
<text x="249.1" y="104.7">YES</text>
<text x="273.6" y="104.7">YES</text>
<text x="378.7" y="104.7">3.50</text>
<text x="34.2" y="114.2">87831-3619</text>
<text x="34.2" y="119.7">87831-3620</text>
<text x="72.6" y="114.2">N.A</text>
<text x="72.6" y="119.7">N.A</text>
<text x="98.2" y="119.7">87831-5564</text>
<text x="104.6" y="114.2">N.A</text>
<text x="138.6" y="114.2">1</text>
<text x="138.6" y="119.7">2</text>
<text x="34.2" y="125.2">87831-3621</text>
<text x="72.6" y="125.2">N.A</text>
<text x="104.6" y="125.2">N.A</text>
<text x="138.6" y="125.2">3</text>
<text x="162.1" y="122.5">YES</text>
<text x="182.6" y="122.5">N.A</text>
<text x="202.1" y="122.5">YES</text>
<text x="222.6" y="122.5">N.A</text>
<text x="249.1" y="122.5">YES</text>
<text x="274.1" y="122.5">N.A</text>
<text x="378.7" y="122.5">2.50</text>
<text x="18.1" y="128">36</text>
<text x="34.2" y="130.7">87831-3636</text>
<text x="72.6" y="130.7">N.A</text>
<text x="104.6" y="130.7">N.A</text>
<text x="138.6" y="130.7">4</text>
<text x="287.7" y="128">34.00</text>
<text x="302.7" y="128">36.85</text>
<text x="317.7" y="128">38.65</text>
<text x="332.7" y="128">37.00</text>
<text x="347.7" y="128">30.00</text>
<text x="364.1" y="128">N.A</text>
<text x="390.7" y="128">3.60±0.20</text>
<text x="34.2" y="136.2">87831-3628</text>
<text x="72.6" y="136.2">N.A</text>
<text x="104.6" y="136.2">N.A</text>
<text x="138.6" y="136.2">2</text>
<text x="34.2" y="141.7">87831-3629</text>
<text x="72.6" y="141.7">N.A</text>
<text x="104.6" y="141.7">N.A</text>
<text x="138.6" y="141.7">3</text>
<text x="162.1" y="139">YES</text>
<text x="182.6" y="139">N.A</text>
<text x="202.1" y="139">YES</text>
<text x="222.6" y="139">N.A</text>
<text x="249.1" y="139">YES</text>
<text x="273.6" y="139">YES</text>
<text x="378.7" y="139">2.50</text>
<text x="34.2" y="151.2">87831-3819</text>
<text x="72.6" y="151.2">N.A</text>
<text x="104.6" y="151.2">N.A</text>
<text x="138.6" y="151.2">1</text>
<text x="34.2" y="156.7">87831-3820</text>
<text x="72.6" y="156.7">N.A</text>
<text x="104.6" y="156.7">N.A</text>
<text x="138.6" y="156.7">2</text>
<text x="162.1" y="159.5">YES</text>
<text x="182.6" y="159.5">N.A</text>
<text x="202.1" y="159.5">YES</text>
<text x="222.6" y="159.5">N.A</text>
<text x="249.1" y="159.5">YES</text>
<text x="274.1" y="159.5">N.A</text>
<text x="378.7" y="159.5">2.50</text>
<text x="18.1" y="165">38</text>
<text x="34.2" y="162.2">87831-3821</text>
<text x="34.2" y="167.7">87831-3836</text>
<text x="72.6" y="162.2">N.A</text>
<text x="72.6" y="167.7">N.A</text>
<text x="104.6" y="162.2">N.A</text>
<text x="104.6" y="167.7">N.A</text>
<text x="138.6" y="162.2">3</text>
<text x="138.6" y="167.7">4</text>
<text x="287.7" y="165">36.00</text>
<text x="302.7" y="165">38.85</text>
<text x="317.7" y="165">40.65</text>
<text x="332.7" y="165">39.00</text>
<text x="347.7" y="165">32.00</text>
<text x="364.1" y="165">N.A</text>
<text x="390.7" y="165">3.60±0.20</text>
<text x="34.2" y="173.2">87831-3828</text>
<text x="72.6" y="173.2">N.A</text>
<text x="104.6" y="173.2">N.A</text>
<text x="138.6" y="173.2">2</text>
<text x="34.2" y="178.7">87831-3829</text>
<text x="72.6" y="178.7">N.A</text>
<text x="104.6" y="178.7">N.A</text>
<text x="138.6" y="178.7">3</text>
<text x="162.1" y="176">YES</text>
<text x="182.6" y="176">N.A</text>
<text x="202.1" y="176">YES</text>
<text x="222.6" y="176">N.A</text>
<text x="249.1" y="176">YES</text>
<text x="273.6" y="176">YES</text>
<text x="378.7" y="176">2.50</text>
<text x="34.2" y="188.2">87831-4019</text>
<text x="72.6" y="188.2">N.A</text>
<text x="104.6" y="188.2">N.A</text>
<text x="138.6" y="188.2">1</text>
<text x="34.2" y="193.7">87831-4020</text>
<text x="72.6" y="193.7">N.A</text>
<text x="104.6" y="193.7">N.A</text>
<text x="138.6" y="193.7">2</text>
<text x="162.1" y="196.5">YES</text>
<text x="182.6" y="196.5">N.A</text>
<text x="202.1" y="196.5">YES</text>
<text x="222.6" y="196.5">N.A</text>
<text x="249.1" y="196.5">YES</text>
<text x="274.1" y="196.5">N.A</text>
<text x="378.7" y="196.5">2.50</text>
<text x="34.2" y="199.2">87831-4021</text>
<text x="72.6" y="199.2">N.A</text>
<text x="104.6" y="199.2">N.A</text>
<text x="138.6" y="199.2">3</text>
<text x="18.1" y="204.7">40</text>
<text x="34.2" y="204.7">87831-4036</text>
<text x="72.6" y="204.7">N.A</text>
<text x="104.6" y="204.7">N.A</text>
<text x="138.6" y="204.7">4</text>
<text x="287.7" y="204.7">38.00</text>
<text x="302.7" y="204.7">40.85</text>
<text x="317.7" y="204.7">42.65</text>
<text x="332.7" y="204.7">41.00</text>
<text x="347.7" y="204.7">34.00</text>
<text x="364.1" y="204.7">N.A</text>
<text x="390.7" y="204.7">3.60±0.20</text>
<text x="34.2" y="210.2">87831-4028</text>
<text x="34.2" y="215.7">87831-4029</text>
<text x="72.6" y="210.2">N.A</text>
<text x="72.6" y="215.7">N.A</text>
<text x="104.6" y="210.2">N.A</text>
<text x="104.6" y="215.7">N.A</text>
<text x="138.6" y="210.2">2</text>
<text x="138.6" y="215.7">3</text>
<text x="162.1" y="213">YES</text>
<text x="182.6" y="213">N.A</text>
<text x="202.1" y="213">YES</text>
<text x="222.6" y="213">N.A</text>
<text x="249.1" y="213">YES</text>
<text x="273.6" y="213">YES</text>
<text x="378.7" y="213">2.50</text>
<text x="34.2" y="221.2">87831-4010</text>
<text x="72.6" y="221.2">N.A</text>
<text x="104.6" y="221.2">N.A</text>
<text x="138.6" y="221.2">2</text>
<text x="162.1" y="221.2">YES</text>
<text x="182.6" y="221.2">N.A</text>
<text x="202.1" y="221.2">YES</text>
<text x="222.6" y="221.2">N.A</text>
<text x="249.1" y="221.2">YES</text>
<text x="274.1" y="221.2">N.A</text>
<text x="378.7" y="221.2">3.50</text>
<text x="8.9" y="236.5">PLATING OPTIONS:</text>
<text x="8.9" y="245.3">1 - 0.05-0.13µm/2-5µin GOLD IN CONTACT AREA AND</text>
<text x="15.7" y="249.8">1.88µm/75µin MIN. MATTE TIN IN SOLDER TAIL AREA OVER</text>
<text x="15.7" y="254.2">1.27µm/50µin MIN. NICKEL OVERALL.</text>
<text x="8.9" y="258.7">2 - 0.38µm/15µin GOLD IN CONTACT AREA AND</text>
<text x="15.7" y="263.1">1.88µm/75µin MIN. MATTE TIN IN SOLDER TAIL AREA OVER</text>
<text x="15.7" y="267.5">1.27µm/50µin MIN. NICKEL OVERALL.</text>
<text x="8.9" y="272">3 - 0.76µm/30µin GOLD IN CONTACT AREA AND</text>
<text x="15.7" y="276.4">1.88µm/75µin MIN. MATTE TIN IN SOLDER TAIL AREA OVER</text>
<text x="15.7" y="280.9">1.27µm/50µin MIN. NICKEL OVERALL.</text>
<text x="8.9" y="285.3">4 - 2.50µm/100µin MIN. MATTE TIN OVER 1.25µm/50µin MIN. NICKEL OVERALL.</text>
<text x="320.4" y="290.6">A3-SIZE</text>
</g>
<text font-size="3.4" x="336.5" y="290.6">87831</text>
<g font-size="3.2">
<text x="391.3" y="281.9">PSD</text>
<text x="400.1" y="281.9">001</text>
</g>
<g font-size="2.8">
<text x="297.2" y="268.6">CHK'D: NMANE02</text>
<text x="297.2" y="275.9">INITIAL REVISION:</text>
<text x="308.3" y="272.2">MRAMAKRISHNA</text>
<text x="6.1" y="291">DOCUMENT STATUS</text>
<text x="37.4" y="291">P1</text>
<text x="45" y="291">RELEASE DATE</text>
<text x="70.1" y="291">2019/07/09</text>
<text x="88.7" y="291">06:47:12</text>
</g>
<g font-size="2.7">
<text x="297.2" y="264.9">DRWN: NMANE02</text>
<text x="335.6" y="264.9">2019/03/25</text>
<text x="335.6" y="268.5">2019/07/09</text>
<text x="297.2" y="272.2">APPR:</text>
<text x="335.6" y="272.2">2019/07/09</text>
<text x="297.2" y="279.6">DRWN: GMENARLY</text>
<text x="337.1" y="279.6">2015/04/15</text>
<text x="297.2" y="283.3">APPR:</text>
<text x="308.3" y="283.3">KHLIM</text>
<text x="337.1" y="283.3">2015/06/29</text>
</g>
<g font-size="2.6">
<text x="256.6" y="246.2">SYMBOLS</text>
<text x="260.9" y="251.1">=</text>
<text x="264.2" y="251.1">0</text>
<text x="260.9" y="256">=</text>
<text x="264.2" y="256">0</text>
<text x="260.9" y="260.9">=</text>
<text x="264.2" y="260.9">0</text>
<text x="297.2" y="261.2">EC NO:</text>
<text x="308.3" y="261.2">619055</text>
<text x="349.8" y="263">2MM PITCH, THROUGH HOLE VERTICAL SHROUDED</text>
<text x="375.3" y="259.8">MILLIGRID</text>
<text x="260.9" y="265.8">=</text>
<text x="264.2" y="265.9">0</text>
<text x="376.7" y="266.3">HEADER</text>
<text x="260.9" y="270.8">=</text>
<text x="260.9" y="275.7">=</text>
<text x="264.2" y="270.8">0</text>
<text x="264.2" y="275.7">0</text>
<text x="361.7" y="272.9">PRODUCT CUSTOMER DRAWING</text>
<text x="260.9" y="280.6">=</text>
<text x="264.2" y="280.6">0</text>
<text x="260.9" y="285.5">=</text>
<text x="264.2" y="285.5">0</text>
<text x="260.9" y="290.5">=</text>
<text x="264.2" y="290.5">0</text>
<text x="352.9" y="290.4">SEE TABLE</text>
<text x="372.9" y="290.4">GENERAL MARKET</text>
<text x="401.8" y="290.4">12 OF 14</text>
</g>
<text font-size="2.3" x="297.1" y="248.1">CURRENT REV DESC: ADDED BTB DIST.</text>
<g font-size="1.9">
<text x="267.6" y="244.9">THIS DRAWING CONTAINS INFORMATION THAT IS PROPRIETARY TO MOLEX ELECTRONIC TECHNOLOGIES, LLC AND SHOULD NOT BE USED WITHOUT WRITTEN PERMISSION</text>
<text x="270.3" y="255.6">GENERAL TOLERANCES</text>
<text x="272.6" y="258">(UNLESS SPECIFIED)</text>
<text x="281" y="261.4">MM</text>
<text x="289.4" y="261.4">INCH</text>
<text x="267.6" y="264.6">4 PLACES</text>
<text x="267.6" y="268.3">3 PLACES</text>
<text x="278.3" y="264.6">±</text>
<text x="278.3" y="268.3">±</text>
<text x="287.8" y="264.6">±</text>
<text x="287.8" y="268.3">±</text>
<text x="267.6" y="272">2 PLACES</text>
<text x="267.6" y="275.7">1 PLACE</text>
<text x="278.3" y="272">±</text>
<text x="278.3" y="275.7">±</text>
<text x="282.2" y="272">0.2</text>
<text x="287.8" y="272">±</text>
<text x="287.8" y="275.7">±</text>
<text x="267.6" y="279.4">0 PLACES</text>
<text x="278.3" y="279.4">±</text>
<text x="287.8" y="279.4">±</text>
<text x="270.3" y="283">ANGULAR TOL</text>
<text x="271.1" y="286.3">DRAFT WHERE APPLICABLE</text>
<text x="287.8" y="283">±</text>
<text x="290.7" y="283">3.0 °</text>
<text x="273.9" y="291.2">WITHIN DIMENSIONS</text>
<text x="276.3" y="288.8">MUST REMAIN</text>
</g>
<text font-size="1.7" x="407.2" y="276.2">REVISION</text>
<g font-size="1.5">
<text x="267.4" y="247.2">DIMENSION UNITS</text>
<text x="285.8" y="247.2">SCALE</text>
<text x="349.3" y="276.2">DOCUMENT NUMBER</text>
<text x="390.7" y="276.2">DOC TYPE</text>
<text x="399" y="276.2">DOC PART</text>
<text x="297.7" y="285.9">THIRD ANGLE PROJECTION</text>
<text x="323" y="285.9">DRAWING</text>
<text x="338.6" y="285.9">SERIES</text>
<text x="349.3" y="285.8">MATERIAL NUMBER</text>
<text x="371.4" y="285.9">CUSTOMER</text>
<text x="400.7" y="285.9">SHEET NUMBER</text>
</g>
<text font-size="1.3" x="257.1" y="290.1">C</text>
<g font-size="1.1">
<text x="5" y="293.6">FORMAT: Met-lega-master-tb-prod-A3</text>
<text x="5" y="295">REVISION: D</text>
<text x="5" y="296.4">DATE: 2018/01/18</text>
</g>
</svg>
